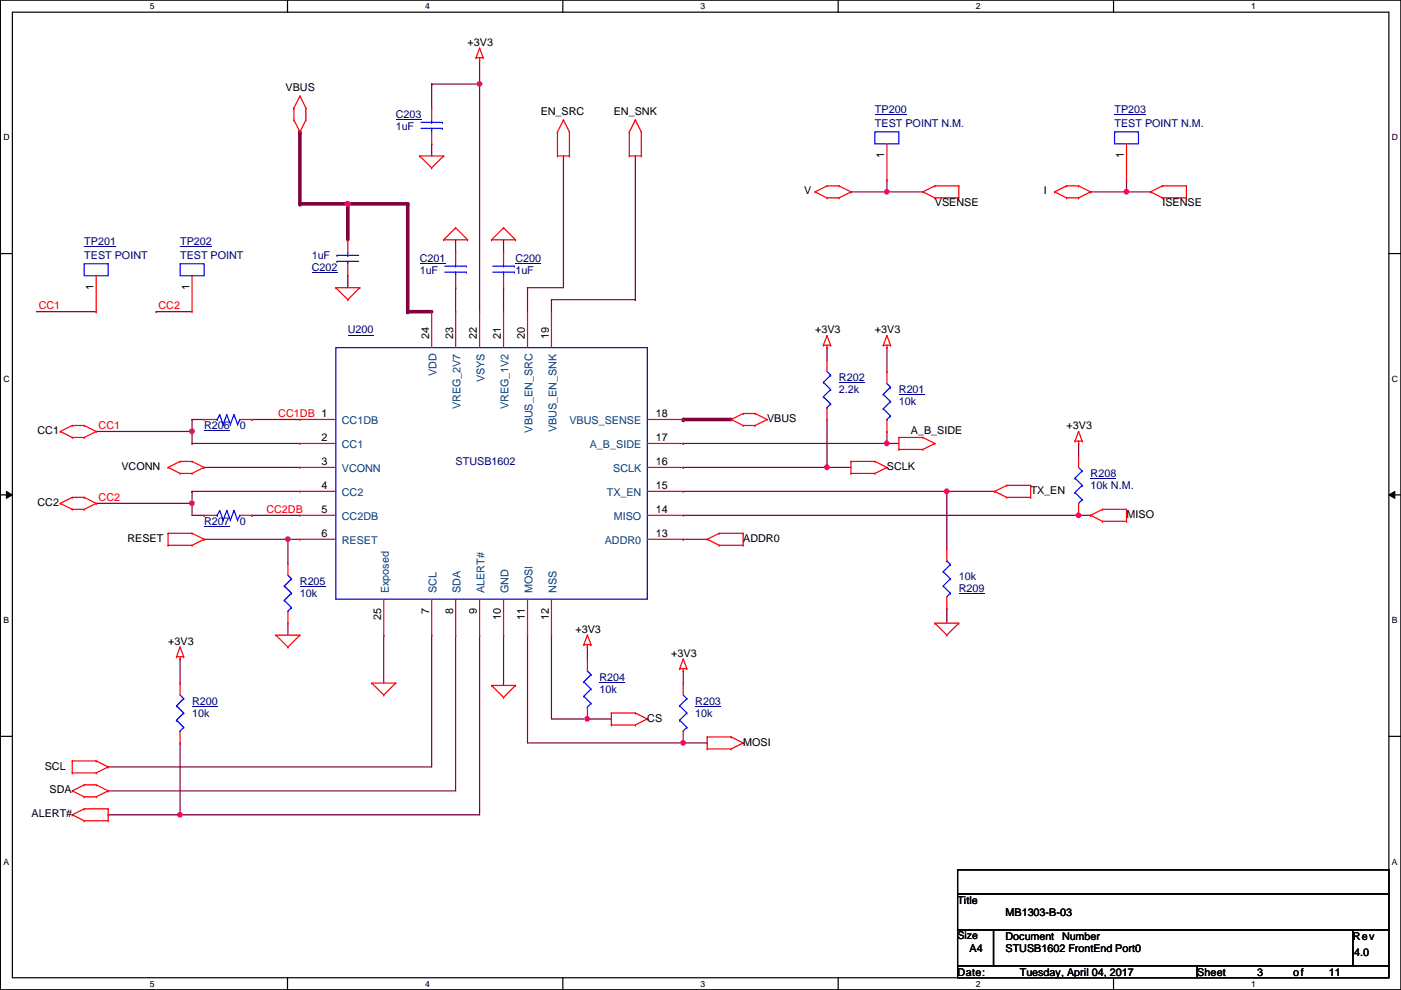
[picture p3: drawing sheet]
<svg xmlns="http://www.w3.org/2000/svg" width="297mm" height="210mm" viewBox="0 0 297 210" stroke-linecap="round" stroke-linejoin="round" font-family="sans-serif">
<path d="M.1 0h296.9v209.8h-296.9zM2.6 2.6h291.9v204.7h-291.9z" fill="none" stroke="#000" stroke-width=".25"/>
<g fill="#fff">
<path d="M31.8 .3h1v2h-1z"/>
<path d="M31.8 207.6h1v1.9h-1z"/>
</g>
<path d="M61 0v2.6M61 207.3v2.5" fill="none" stroke="#000" stroke-width=".25"/>
<g fill="#fff">
<path d="M90.1 .3h1v2h-1z"/>
<path d="M90.1 207.6h1v1.9h-1z"/>
</g>
<path d="M119.3 0v2.6M119.3 207.3v2.5" fill="none" stroke="#000" stroke-width=".25"/>
<g fill="#fff">
<path d="M148.5 .3h1v2h-1z"/>
<path d="M148.5 207.6h1v1.9h-1z"/>
</g>
<path d="M177.7 0v2.6M177.7 207.3v2.5" fill="none" stroke="#000" stroke-width=".25"/>
<g fill="#fff">
<path d="M206.9 .3h1v2h-1z"/>
<path d="M206.9 207.6h1v1.9h-1z"/>
</g>
<path d="M236.1 0v2.6M236.1 207.3v2.5" fill="none" stroke="#000" stroke-width=".25"/>
<g fill="#fff">
<path d="M265.3 .3h.9v2h-.9z"/>
<path d="M265.3 207.6h.9v1.9h-.9z"/>
<path d="M.7 28.2h1.3v1.9h-1.3z"/>
<path d="M295.1 28.2h1.3v1.9h-1.3z"/>
<path d="M.7 79.3h1.3v2h-1.3z"/>
<path d="M295.1 79.3h1.3v2h-1.3z"/>
</g>
<path d="M.1 53.8h2.5M294.5 53.8h2.5" fill="none" stroke="#000" stroke-width=".25"/>
<g fill="#fff">
<path d="M.7 130.5h1.2v2h-1.2z"/>
<path d="M295.1 130.5h1.2v2h-1.2z"/>
</g>
<path d="M.1 104.9h2.5M294.5 104.9h2.5" fill="none" stroke="#000" stroke-width=".25"/>
<path d="M1.4 104.2l1.2 .7-1.2 .8zM294.5 104.9l1.2-.7v1.5z" fill="#000"/>
<path d="M1.4 104.2l1.2 .7-1.2 .8zM294.5 104.9l1.2-.7v1.5z" fill="none" stroke="#000" stroke-width=".21"/>
<g fill="#fff">
<path d="M.7 181.7h1.2v2h-1.2z"/>
<path d="M295.1 181.7h1.2v2h-1.2z"/>
</g>
<path d="M.1 156.1h2.5M294.5 156.1h2.5" fill="none" stroke="#000" stroke-width=".25"/>
<path d="M20.4 91.5h20.3M40.7 91.5h.1" fill="none" stroke="#800040" stroke-width=".25"/>
<circle cx="40.7" cy="91.5" r=".49" fill="#f0f"/>
<circle cx="40.7" cy="91.5" r=".49" fill="none" stroke="#f0f" stroke-width=".25"/>
<path d="M43.3 99.1h.1M43.3 99.1h20.3M53.4 88.9h.1M53.4 88.9h10.2M20.4 106.7h.1M20.4 106.7h20.3M53.4 109.3h.1M53.4 109.3h10.2" fill="none" stroke="#800040" stroke-width=".25"/>
<path d="M144.9 88.9h10.1" fill="none" stroke="#800040" stroke-width=".76"/>
<circle cx="144.9" cy="88.9" r=".38" fill="#800040"/>
<path d="M63.6 28v15.2" fill="none" stroke="#800040" stroke-width=".76"/>
<circle cx="63.6" cy="28" r=".38" fill="#800040"/>
<path d="M101.7 12.7h.1M101.7 12.7v5.1M96.6 50.8h.1M96.6 50.8v2.6M106.8 50.8h.1M106.8 50.8v2.6M96.6 61h.1M96.6 61v5.1M106.8 61h.1M106.8 61v5.1M106.8 134.7h.1M106.8 134.7v10.6" fill="none" stroke="#800040" stroke-width=".25"/>
<path d="M63.6 43.2h10.1" fill="none" stroke="#800040" stroke-width=".76"/>
<circle cx="63.6" cy="43.2" r=".38" fill="#800040"/>
<path d="M86.4 43.2v22.9" fill="none" stroke="#800040" stroke-width=".76"/>
<circle cx="86.4" cy="43.2" r=".38" fill="#800040"/>
<g fill="none" stroke="#800040" stroke-width=".25">
<path d="M144.9 109.3h83.8M228.7 109.3h.1M38.2 139.7h.1M38.2 139.7v5.1M91.5 134.7h.1M91.5 134.7v27.9h-68.6M96.6 134.7h.1M96.6 134.7v33h-73.7M101.7 134.7h.1M101.7 134.7v38.1h-63.5M22.9 167.7h.1M22.9 162.6h.1"/>
<path d="M38.2 172.8h.1"/>
</g>
<circle cx="228.7" cy="109.2" r=".49" fill="#f0f"/>
<circle cx="228.7" cy="109.2" r=".49" fill="none" stroke="#f0f" stroke-width=".25"/>
<path d="M144.9 99.1h.1M144.9 99.1h30.4M144.9 104.2h55.8M200.7 104.2h.1M111.8 134.7h.1M111.8 134.7v22.8M116.9 134.7h.1M116.9 134.7v17.7" fill="none" stroke="#800040" stroke-width=".25"/>
<circle cx="175.3" cy="99.1" r=".49" fill="#f0f"/>
<circle cx="175.3" cy="99.1" r=".49" fill="none" stroke="#f0f" stroke-width=".25"/>
<path d="M116.9 152.4h7.6M124.5 152.4h.1" fill="none" stroke="#800040" stroke-width=".25"/>
<circle cx="124.5" cy="152.4" r=".49" fill="#f0f"/>
<circle cx="124.5" cy="152.4" r=".49" fill="none" stroke="#f0f" stroke-width=".25"/>
<path d="M111.8 157.5h33.1M144.9 157.5h.1" fill="none" stroke="#800040" stroke-width=".25"/>
<circle cx="144.8" cy="157.5" r=".49" fill="#f0f"/>
<circle cx="144.8" cy="157.5" r=".49" fill="none" stroke="#f0f" stroke-width=".25"/>
<path d="M188 73.7h.1M188 73.7v5.1M144.9 94h.1M144.9 94h43.1" fill="none" stroke="#800040" stroke-width=".25"/>
<circle cx="188" cy="94" r=".49" fill="#f0f"/>
<circle cx="188" cy="94" r=".49" fill="none" stroke="#f0f" stroke-width=".25"/>
<path d="M134.7 33.1h.1M134.7 33.1v30.4M116.9 63.5h.1M116.9 63.5v2.6M116.9 63.5h17.8M134.7 63.5h.1M188 94h.1M188 94h2.6M38.2 157.5h.1M38.2 157.5v15.3" fill="none" stroke="#800040" stroke-width=".25"/>
<circle cx="38.2" cy="172.7" r=".49" fill="#f0f"/>
<circle cx="38.2" cy="172.7" r=".49" fill="none" stroke="#f0f" stroke-width=".25"/>
<g fill="none" stroke="#800040" stroke-width=".25">
<path d="M119.5 33.1h.1M119.5 33.1v27.9M175.3 73.7h.1M175.3 73.7v2.5M175.3 99.1h.1M175.3 88.9h.1M175.3 88.9v10.2M175.3 99.1h5.1M61 114.3h.1M61 114.3h2.6M124.5 137.2h.1M124.5 137.2v2.5"/>
<path d="M144.9 142.3h.1M144.9 142.3v2.5M22.9 172.8h.1M22.9 172.8h15.3"/>
</g>
<circle cx="61" cy="114.3" r=".49" fill="#f0f"/>
<circle cx="61" cy="114.3" r=".49" fill="none" stroke="#f0f" stroke-width=".25"/>
<g fill="none" stroke="#800040" stroke-width=".25">
<path d="M91.5 17.8h.1M91.5 17.8v5.1M91.5 17.8h10.2M101.7 17.8h.1M101.7 17.8v48.3M91.5 30.5h.1M91.5 30.5v2.6M40.7 94h.1M40.7 94h22.9M188 91.5h.1M188 91.5v2.5M228.7 94h.1"/>
<path d="M228.7 94v2.6M40.7 104.2h.1M40.7 104.2v2.5M40.7 104.2h22.9M43.3 114.3h.1M43.3 114.3h17.7M61 114.3h.1M61 114.3v5.1M144.9 114.3h.1M144.9 114.3h5M61 132.1h.1M61 132.1v2.6"/>
</g>
<circle cx="101.7" cy="17.8" r=".49" fill="#f0f"/>
<circle cx="101.7" cy="17.8" r=".49" fill="none" stroke="#f0f" stroke-width=".25"/>
<path d="M73.7 58.5h.1M73.7 58.5v2.5" fill="none" stroke="#800040" stroke-width=".25"/>
<path d="M73.7 43.2v7.6" fill="none" stroke="#800040" stroke-width=".76"/>
<circle cx="73.7" cy="43.2" r=".38" fill="#800040"/>
<path d="M73.7 43.2h12.7" fill="none" stroke="#800040" stroke-width=".76"/>
<circle cx="73.7" cy="43.2" r=".38" fill="#800040"/>
<circle cx="73.7" cy="43.2" r=".49" fill="#f0f"/>
<circle cx="73.7" cy="43.2" r=".49" fill="none" stroke="#f0f" stroke-width=".25"/>
<path d="M86.4 66.1h5.1" fill="none" stroke="#800040" stroke-width=".76"/>
<circle cx="86.4" cy="66.1" r=".38" fill="#800040"/>
<path d="M238.8 38.1v2.6M238.8 40.7h.1M238.8 40.7h5.1M111.8 61h.1M111.8 61h7.7M111.8 61v5.1" fill="none" stroke="#800040" stroke-width=".25"/>
<circle cx="238.8" cy="40.7" r=".49" fill="#f0f"/>
<circle cx="238.8" cy="40.7" r=".49" fill="none" stroke="#f0f" stroke-width=".25"/>
<path d="M188 38.1h.1M188 38.1v2.6M180.4 40.7h.1M180.4 40.7h15.3M188 40.7h.1M231.2 40.7h.1M231.2 40.7h7.6" fill="none" stroke="#800040" stroke-width=".25"/>
<circle cx="188" cy="40.7" r=".49" fill="#f0f"/>
<circle cx="188" cy="40.7" r=".49" fill="none" stroke="#f0f" stroke-width=".25"/>
<path d="M200.7 104.2h.1M200.7 104.2v12.2M81.4 134.7h.1M81.4 134.7v10.1" fill="none" stroke="#800040" stroke-width=".25"/>
<circle cx="200.7" cy="104.2" r=".49" fill="#f0f"/>
<circle cx="200.7" cy="104.2" r=".49" fill="none" stroke="#f0f" stroke-width=".25"/>
<path d="M40.7 91.5h.1M40.7 91.5v2.5M40.7 106.7h.1M40.7 106.7v2.6M200.7 104.2h10.2M210.9 104.2h.1M200.7 129.1h.1M200.7 129.1v3" fill="none" stroke="#800040" stroke-width=".25"/>
<circle cx="40.7" cy="106.7" r=".49" fill="#f0f"/>
<circle cx="40.7" cy="106.7" r=".49" fill="none" stroke="#f0f" stroke-width=".25"/>
<g fill="none" stroke="#800040" stroke-width=".25">
<path d="M7.7 66.1h12.7M20.4 66.1h.1M33.1 66.1h.1M33.1 66.1h7.6M40.7 88.9h.1M40.7 91.5h.1M40.7 88.9h2.6M40.7 88.9v2.6M40.7 109.3h2.6M43.3 109.3h.1M228.7 109.3h2.5M231.2 109.3h.1"/>
<path d="M124.5 152.4h5.1M129.6 152.4h.1M144.9 157.5h5M149.9 157.5h.1"/>
</g>
<g fill="none" stroke="#f00" stroke-width=".25">
<path d="M100.9 12.2h.1M100.9 12.2h1.5M101.7 12.7h.1M101.7 10.2h.1M101.7 12.2v.5M101.7 10.2l-.8 2M101.7 10.2l.7 2M102.4 12.2h.1M62.3 25.4h.1M62.3 22.9h.1M62.3 25.4l1.3 2.6M62.3 22.9v2.5"/>
<path d="M63.6 28h.1M63.6 20.4h.1M63.6 20.4l1.3 2.5M63.6 20.4l-1.3 2.5M64.9 22.9h.1M64.9 25.4h.1M64.9 22.9v2.5M64.9 25.4l-1.3 2.6M89 33.1h.1M89 33.1h5.1M89 33.1l2.5 2.5M91.5 35.6h.1"/>
<path d="M91.5 22.9h.1M91.5 30.5h.1M91.5 22.9v2.5M91.5 28v2.5M94.1 33.1h.1M94.1 33.1l-2.6 2.5M118.2 33.1h.1M118.2 28h.1M118.2 33.1h2.5M118.2 28v5.1M119.5 25.4h.1M119.5 25.4l1.2 2.6"/>
<path d="M119.5 25.4l-1.3 2.6M120.7 28h.1M120.7 33.1h.1M120.7 28v5.1M133.4 33.1h.1M133.4 28h.1M133.4 33.1h2.6M133.4 28v5.1M134.7 25.4h.1M134.7 25.4l1.3 2.6M134.7 25.4l-1.3 2.6M136 28h.1"/>
<path d="M136 33.1h.1M136 28v5.1M175.3 39.4h.1M175.3 39.4h2.6M175.3 39.4l-2.5 1.3M177.9 39.4h.1M177.9 39.4l2.5 1.3M188 38.1h.1M188 30.5v7.6M198.2 39.4h.1M198.2 39.4h5.1M198.2 39.4l-2.5 1.3"/>
<path d="M203.3 39.4h.1M203.3 39.4v2.6M226.1 39.4h.1M226.1 39.4h2.6M226.1 39.4l-2.5 1.3M228.7 39.4h.1M228.7 39.4l2.5 1.3M238.8 38.1h.1M238.8 30.5v7.6M246.5 39.4h.1M246.5 39.4h5M246.5 39.4l-2.6 1.3"/>
<path d="M251.5 39.4h.1M251.5 39.4v2.6M20.4 58.5v7.6M40.7 58.5v7.6M73.7 58.5h.1M73.7 50.8h.1M73.7 50.8v2.6M73.7 55.9v2.6M94.1 50.8h.1M94.1 50.8h5M96.6 48.3h.1M96.6 53.4h.1"/>
<path d="M96.6 48.3l-2.5 2.5M96.6 48.3l2.5 2.5M96.6 53.4v2.5M96.6 58.5v2.5M99.1 50.8h.1M104.2 50.8h.1M104.2 50.8h5.1M106.8 48.3h.1M106.8 53.4h.1M106.8 48.3l-2.6 2.5M106.8 48.3l2.5 2.5M106.8 53.4v2.5"/>
<path d="M106.8 58.5v2.5M109.3 50.8h.1M172.8 40.7h.1M172.8 40.7l2.5 1.3M175.3 42h.1M175.3 42h2.6M177.9 42h.1M180.4 40.7h.1M180.4 40.7l-2.5 1.3M195.7 40.7h.1M195.7 40.7l2.5 1.3M198.2 42h.1"/>
<path d="M198.2 42h5.1M203.3 42h.1M223.6 40.7h.1M223.6 40.7l2.5 1.3M226.1 42h.1M226.1 42h2.6M228.7 42h.1M231.2 40.7h.1M231.2 40.7l-2.5 1.3M243.9 40.7h.1M243.9 40.7l2.6 1.3M246.5 42h.1"/>
<path d="M246.5 42h5M251.5 42h.1M20.4 66.1h.1M40.7 66.1h.1M71.2 61h.1M71.2 61h5.1M71.2 61l2.5 2.5M73.7 63.5h.1M76.3 61h.1M76.3 61l-2.6 2.5M91.5 66.1h.1M91.5 66.1v7.6"/>
<path d="M96.6 61h.1M96.6 66.1h.1M96.6 66.1v7.6M101.7 66.1h.1M101.7 66.1v7.6M106.8 66.1h.1M106.8 61h.1M106.8 66.1v7.6M111.8 66.1h.1M111.8 66.1v7.6M116.9 66.1h.1M116.9 66.1v7.6"/>
<path d="M174.6 73.2h.1M174.6 73.2h1.5M175.3 73.7h.1M175.3 71.2h.1M175.3 76.2h.1M175.3 73.2v.5M175.3 76.2v2.6M175.3 71.2l-.7 2M175.3 71.2l.8 2M176.1 73.2h.1M187.3 73.2h.1M187.3 73.2h1.5"/>
<path d="M188 73.7h.1M188 71.2h.1M188 78.8h.1M188 73.2v.5M188 78.8v2.5M188 71.2l-.7 2M188 71.2l.8 2M188.8 73.2h.1M12.8 91.5h.1M12.8 91.5l2.5 1.3M15.3 90.2h.1M15.3 92.8h.1"/>
<path d="M15.3 90.2l-2.5 1.3M15.3 90.2h2.6M15.3 92.8h2.6M17.9 90.2h.1M17.9 92.8h.1M17.9 90.2l2.5 1.3M20.4 91.5h.1M20.4 91.5l-2.5 1.3M35.6 99.1h.1M35.6 99.1l2.6 1.3M38.2 97.8h.1M38.2 97.8h2.5"/>
<path d="M38.2 97.8l-2.6 1.3M40.7 97.8h.1M40.7 97.8l2.6 1.3M43.3 99.1h.1M43.3 88.9h.1M43.3 99.1l-2.6 1.3M43.3 88.9h2.5M50.9 88.9h2.5M53.4 88.9h.1M63.6 88.9h.1M63.6 94h.1M63.6 99.1h.1"/>
<path d="M63.6 88.9h7.6M63.6 94h7.6M63.6 99.1h7.6M137.2 88.9h7.7M137.2 94h7.7M137.2 99.1h7.7M144.9 99.1h.1M144.9 94h.1M144.9 88.9h.1M155 88.9h.1M155 88.9l2.6 1.3M157.6 90.2h.1"/>
<path d="M157.6 87.7h.1M157.6 90.2h2.5M157.6 87.7l-2.6 1.2M157.6 87.7h2.5M160.1 90.2h.1M160.1 87.7h.1M160.1 87.7l2.5 1.2M162.6 88.9h.1M162.6 88.9l-2.5 1.3M175.3 88.9h.1M175.3 86.4v2.5M180.4 97.8h.1"/>
<path d="M180.4 97.8v2.6M180.4 97.8h5.1M185.5 97.8h.1M185.5 97.8l2.5 1.3M188 99.1h.1M188 91.5h.1M188 99.1l-2.5 1.3M188 88.9v2.6M190.6 95.3h.1M190.6 92.8h.1M190.6 92.8h5.1M190.6 95.3h5.1"/>
<path d="M190.6 92.8v2.5M195.7 95.3h.1M195.7 92.8h.1M195.7 92.8l2.5 1.2M198.2 94h.1M198.2 94l-2.5 1.3M227.9 93.5h.1M227.9 93.5h1.5M228.7 94h.1M228.7 91.5h.1M228.7 96.6h.1M228.7 93.5v.5"/>
<path d="M228.7 96.6v2.5M228.7 91.5l-.8 2M228.7 91.5l.7 2M229.4 93.5h.1M12.8 106.7h.1M12.8 106.7l2.5 1.3M15.3 105.5h.1M15.3 108h.1M15.3 105.5l-2.5 1.2M15.3 105.5h2.6M15.3 108h2.6M17.9 105.5h.1"/>
<path d="M17.9 108h.1M17.9 105.5l2.5 1.2M20.4 106.7h.1M20.4 106.7l-2.5 1.3M35.6 115.6h.1M35.6 113.1h.1M35.6 113.1h5.1M35.6 115.6h5.1M35.6 113.1v2.5M38.2 100.4h.1M38.2 100.4h2.5M40.7 113.1h.1"/>
<path d="M40.7 115.6h.1M40.7 100.4h.1M40.7 113.1l2.6 1.2M43.3 114.3h.1M43.3 109.3h.1M43.3 114.3l-2.6 1.3M43.3 109.3h2.5M50.9 109.3h2.5M53.4 109.3h.1M61 119.4h.1M61 119.4v2.6M63.6 104.2h.1"/>
<path d="M63.6 109.3h.1M63.6 114.3h.1M63.6 104.2h7.6M63.6 109.3h7.6M63.6 114.3h7.6M137.2 104.2h7.7M137.2 109.3h7.7M137.2 114.3h7.7M144.9 114.3h.1M144.9 109.3h.1M144.9 104.2h.1M149.9 114.3h.1"/>
<path d="M149.9 114.3l2.6 1.3M152.5 115.6h.1M152.5 113.1h.1M152.5 113.1h5.1M152.5 115.6h5.1M152.5 113.1l-2.6 1.2M157.6 113.1h.1M157.6 115.6h.1M157.6 113.1v2.5M180.4 100.4h.1M180.4 100.4h5.1M185.5 100.4h.1"/>
<path d="M200.7 116.4h.1M200.7 116.4v2.5M210.9 104.2h.1M210.9 104.2l2.5 1.3M213.4 105.5h.1M213.4 102.9h.1M213.4 105.5h5.1M213.4 102.9l-2.5 1.3M213.4 102.9h5.1M218.5 102.9h.1M218.5 105.5h.1M218.5 102.9v2.6"/>
<path d="M228.7 109.3h.1M228.7 106.7v2.6M231.2 109.3h.1M231.2 109.3l2.6 1.2M233.8 110.5h.1M233.8 108h.1M233.8 108h5M233.8 110.5h5M233.8 108l-2.6 1.3M238.8 108h.1M238.8 110.5h.1M238.8 108v2.5"/>
<path d="M37.4 139.2h.1M37.4 139.2h1.5M38.2 139.7h.1M38.2 137.2h.1M38.2 139.2v.5M38.2 137.2l-.8 2M38.2 137.2l.7 2M38.9 139.2h.1M58.5 134.7h.1M58.5 134.7h5.1M58.5 134.7l2.5 2.5M61 137.2h.1"/>
<path d="M61 132.1h.1M61 129.6v2.5M63.6 134.7h.1M63.6 134.7l-2.6 2.5M81.4 134.7h.1M81.4 127v7.7M91.5 134.7h.1M91.5 127v7.7M96.6 134.7h.1M96.6 127v7.7M101.7 134.7h.1M101.7 127v7.7"/>
<path d="M106.8 134.7h.1M106.8 127v7.7M111.8 134.7h.1M111.8 127v7.7M116.9 134.7h.1M116.9 127v7.7M123.8 136.7h.1M123.8 136.7h1.5M124.5 137.2h.1M124.5 134.7h.1M124.5 139.7h.1M124.5 136.7v.5"/>
<path d="M124.5 139.7v2.6M124.5 134.7l-.7 2M124.5 134.7l.8 2M125.3 136.7h.1M144.9 139.7h.1M144.9 139.7l-.8 2.1M144.9 139.7l.7 2.1M198.2 132.1h.1M198.2 132.1h5.1M198.2 132.1l2.5 2.6M200.7 134.7h.1M200.7 129.1h.1"/>
<path d="M200.7 126.5v2.6M203.3 132.1h.1M203.3 132.1l-2.6 2.6M38.2 144.8h.1M38.2 157.5h.1M38.2 144.8v2.6M38.2 155v2.5M78.8 144.8h.1M78.8 144.8h5.1M78.8 144.8l2.6 2.6M81.4 147.4h.1M83.9 144.8h.1"/>
<path d="M83.9 144.8l-2.5 2.6M104.2 145.3h.1M104.2 145.3h5.1M104.2 145.3l2.6 2.6M106.8 147.9h.1M109.3 145.3h.1M109.3 145.3l-2.5 2.6M124.5 152.4h.1M124.5 149.9v2.5M129.6 153.7h.1M129.6 151.2h.1M129.6 153.7h5.1"/>
<path d="M129.6 151.2v2.5M129.6 151.2h5.1M134.7 153.7h.1M134.7 151.2h.1M134.7 151.2l2.5 1.2M137.2 152.4h.1M137.2 152.4l-2.5 1.3M144.1 141.8h.1M144.1 141.8h1.5M144.9 142.3h.1M144.9 144.8h.1M144.9 157.5h.1"/>
<path d="M144.9 141.8v.5M144.9 144.8v2.6M144.9 155v2.5M145.6 141.8h.1M149.9 158.8h.1M149.9 156.3h.1M149.9 158.8h5.1M149.9 156.3v2.5M149.9 156.3h5.1M155 158.8h.1M155 156.3h.1M155 156.3l2.6 1.2"/>
<path d="M157.6 157.5h.1M157.6 157.5l-2.6 1.3M15.3 167.7h.1M15.3 172.8h.1M15.3 163.9h.1M15.3 161.3h.1M15.3 167.7l2.6 1.3M15.3 172.8l2.6 1.2M15.3 161.3h5.1M15.3 163.9h5.1M15.3 161.3v2.6M17.9 166.4h.1"/>
<path d="M17.9 169h.1M17.9 171.5h.1M17.9 174h.1M17.9 166.4l-2.6 1.3M17.9 166.4h2.5M17.9 169h2.5M17.9 171.5l-2.6 1.3M17.9 171.5h5M17.9 174h5M20.4 166.4h.1M20.4 169h.1M20.4 161.3h.1"/>
<path d="M20.4 163.9h.1M20.4 166.4l2.5 1.3M20.4 161.3l2.5 1.3M22.9 167.7h.1M22.9 171.5h.1M22.9 174h.1M22.9 162.6h.1M22.9 167.7l-2.5 1.3M22.9 171.5v2.5M22.9 162.6l-2.5 1.3"/>
</g>
<path d="M203 184.4h91.5v5.1h-91.5zM203 189.5h91.5v7.6h-91.5zM203 197.1h7.6v7.7h-7.6zM210.6 197.1h76.2v7.7h-76.2zM286.8 197.1h7.7v7.7h-7.7zM203 204.8h50.8v2.5h-50.8zM253.8 204.8h40.7v2.5h-40.7z" fill="none" stroke="#000" stroke-width=".25"/>
<g fill="none" stroke="#00f" stroke-width=".25">
<path d="M89.2 27.2h4.6M89.2 26h4.6M91.5 26h.1M91.5 27.2h.1M91.5 25.4v.6M91.5 27.2v.8M93.8 27.2h.1M93.8 26h.1M185.5 28h5.1v2.5h-5.1zM236.3 28h5.1v2.5h-5.1zM17.9 55.9h5v2.6h-5zM38.2 55.9h5.1v2.6h-5.1z"/>
<path d="M71.5 54.1h.1M71.5 55.4h.1M71.5 54.1h4.5M71.5 55.4h4.5M73.7 55.4h.1M73.7 54.1h.1M73.7 53.4v.7M73.7 55.4v.5M94.3 57.7h4.6M94.3 56.4h4.6M96.6 56.4h.1M96.6 57.7h.1"/>
<path d="M96.6 55.9v.5M96.6 57.7v.8M98.9 57.7h.1M98.9 56.4h.1M104.5 57.7h4.5M104.5 56.4h4.5M106.8 56.4h.1M106.8 57.7h.1M106.8 55.9v.5M106.8 57.7v.8M109 57.7h.1M109 56.4h.1"/>
<path d="M71.2 73.7h66v53.3h-66zM175.3 78.8l.8 .7M176.1 79.5h.1M176.1 79.5l-1.5 1.6M45.8 88.9h.3M46.1 88.9h.1M46.6 87.9h.1M46.6 87.9l-.5 1M46.6 87.9l.7 2.1M47.3 90h.1M48.1 87.9h.1M48.1 87.9l-.8 2.1"/>
<path d="M48.1 87.9l.7 2.1M48.8 90h.1M49.6 87.9h.1M49.6 87.9l-.8 2.1M49.6 87.9l.8 2.1M50.4 90h.1M50.9 88.9h.1M50.9 88.9l-.5 1.1M174.6 81.1h.1M174.6 84.1h.1M174.6 81.1l1.5 1.5M174.6 84.1l1.5 1.5"/>
<path d="M175.3 86.4h.1M176.1 82.6h.1M176.1 85.6h.1M176.1 82.6l-1.5 1.5M176.1 85.6l-.8 .8M187.3 83.6h.1M187.3 86.7h.1M187.3 83.6l1.5 1.5M187.3 86.7l1.5 1.5M188 88.9h.1M188 81.3l.8 .8M188.8 82.1h.1"/>
<path d="M188.8 85.1h.1M188.8 88.2h.1M188.8 82.1l-1.5 1.5M188.8 85.1l-1.5 1.6M188.8 88.2l-.8 .7M228.7 99.1l.7 .8M229.4 99.9h.1M229.4 99.9l-1.5 1.5M45.8 109.3h.3M46.1 109.3h.1M46.6 108.2h.1M46.6 108.2l-.5 1.1"/>
<path d="M46.6 108.2l.7 2.1M47.3 110.3h.1M48.1 108.2h.1M48.1 108.2l-.8 2.1M48.1 108.2l.7 2.1M48.8 110.3h.1M49.6 108.2h.1M49.6 108.2l-.8 2.1M49.6 108.2l.8 2.1M50.4 110.3h.1M50.9 109.3h.1M50.9 109.3l-.5 1"/>
<path d="M200.7 118.9h.1M200.7 118.9l.8 .8M201.5 119.7h.1M201.5 119.7l-1.5 1.5M227.9 101.4h.1M227.9 104.4h.1M227.9 101.4l1.5 1.5M227.9 104.4l1.5 1.6M228.7 106.7h.1M229.4 102.9h.1M229.4 106h.1M229.4 102.9l-1.5 1.5"/>
<path d="M229.4 106l-.7 .7M60.3 124.2h.1M60.3 127.3h.1M60.3 124.2l1.5 1.6M60.3 127.3l1.5 1.5M61 129.6h.1M61 122l.8 .7M61.8 122.7h.1M61.8 125.8h.1M61.8 128.8h.1M61.8 122.7l-1.5 1.5M61.8 125.8l-1.5 1.5"/>
<path d="M61.8 128.8l-.8 .8M200 124.2h.1M200 121.2h.1M200 124.2l1.5 1.6M200 121.2l1.5 1.5M201.5 125.8h.1M201.5 122.7h.1M201.5 125.8l-.8 .7M201.5 122.7l-1.5 1.5M37.4 149.6h.1M37.4 152.7h.1M37.4 149.6l1.5 1.6"/>
<path d="M37.4 152.7l1.5 1.5M38.2 155h.1M38.2 147.4l.7 .7M38.9 148.1h.1M38.9 151.2h.1M38.9 154.2h.1M38.9 148.1l-1.5 1.5M38.9 151.2l-1.5 1.5M38.9 154.2l-.7 .8M123.8 144.6h.1M123.8 147.6h.1M123.8 144.6l1.5 1.5"/>
<path d="M123.8 147.6l1.5 1.5M124.5 149.9h.1M124.5 142.3l.8 .7M125.3 143h.1M125.3 146.1h.1M125.3 149.1h.1M125.3 143l-1.5 1.6M125.3 146.1l-1.5 1.5M125.3 149.1l-.8 .8M144.1 149.6h.1M144.1 152.7h.1M144.1 149.6l1.5 1.6"/>
<path d="M144.1 152.7l1.5 1.5M144.9 155h.1M144.9 147.4l.7 .7M145.6 148.1h.1M145.6 151.2h.1M145.6 154.2h.1M145.6 148.1l-1.5 1.5M145.6 151.2l-1.5 1.5M145.6 154.2l-.7 .8"/>
</g>
<g fill="none" stroke="#000080" stroke-width=".21">
<path d="M83.9 25.3h5.5M185.5 24.3h6.7M236.3 24.3h6.7M17.9 52.2h6.7M38.2 52.2h6.7M66.1 57.8h5.5M89 55.8h5.4M109.3 55.8h5.5M73.7 71h5.5M43.3 91.4h5.4M177.9 81.2h5.4M190.6 83.7h5.4"/>
<path d="M43.3 111.7h5.4M231.2 101.5h5.5M63.6 124.4h5.4M203.3 125.9h5.4M40.7 149.8h5.5M127.1 144.7h5.4M147.4 149.8h5.5"/>
</g>
<circle cx="40.7" cy="91.5" r=".49" fill="#f0f"/>
<circle cx="40.7" cy="91.5" r=".49" fill="none" stroke="#f0f" stroke-width=".25"/>
<circle cx="228.7" cy="109.2" r=".49" fill="#f0f"/>
<circle cx="228.7" cy="109.2" r=".49" fill="none" stroke="#f0f" stroke-width=".25"/>
<circle cx="175.3" cy="99.1" r=".49" fill="#f0f"/>
<circle cx="175.3" cy="99.1" r=".49" fill="none" stroke="#f0f" stroke-width=".25"/>
<circle cx="124.5" cy="152.4" r=".49" fill="#f0f"/>
<circle cx="124.5" cy="152.4" r=".49" fill="none" stroke="#f0f" stroke-width=".25"/>
<circle cx="144.8" cy="157.5" r=".49" fill="#f0f"/>
<circle cx="144.8" cy="157.5" r=".49" fill="none" stroke="#f0f" stroke-width=".25"/>
<circle cx="188" cy="94" r=".49" fill="#f0f"/>
<circle cx="188" cy="94" r=".49" fill="none" stroke="#f0f" stroke-width=".25"/>
<circle cx="38.2" cy="172.7" r=".49" fill="#f0f"/>
<circle cx="38.2" cy="172.7" r=".49" fill="none" stroke="#f0f" stroke-width=".25"/>
<circle cx="61" cy="114.3" r=".49" fill="#f0f"/>
<circle cx="61" cy="114.3" r=".49" fill="none" stroke="#f0f" stroke-width=".25"/>
<circle cx="101.7" cy="17.8" r=".49" fill="#f0f"/>
<circle cx="101.7" cy="17.8" r=".49" fill="none" stroke="#f0f" stroke-width=".25"/>
<circle cx="73.7" cy="43.2" r=".49" fill="#f0f"/>
<circle cx="73.7" cy="43.2" r=".49" fill="none" stroke="#f0f" stroke-width=".25"/>
<circle cx="238.8" cy="40.7" r=".49" fill="#f0f"/>
<circle cx="238.8" cy="40.7" r=".49" fill="none" stroke="#f0f" stroke-width=".25"/>
<circle cx="188" cy="40.7" r=".49" fill="#f0f"/>
<circle cx="188" cy="40.7" r=".49" fill="none" stroke="#f0f" stroke-width=".25"/>
<circle cx="200.7" cy="104.2" r=".49" fill="#f0f"/>
<circle cx="200.7" cy="104.2" r=".49" fill="none" stroke="#f0f" stroke-width=".25"/>
<circle cx="40.7" cy="106.7" r=".49" fill="#f0f"/>
<circle cx="40.7" cy="106.7" r=".49" fill="none" stroke="#f0f" stroke-width=".25"/>
<g font-size="2.3">
<text x="99.1" y="9.7">+3V3</text>
<text x="60.5" y="19.4">VBUS</text>
<text x="114.6" y="24.5">EN_SRC</text>
<text x="130.1" y="24.5">EN_SNK</text>
<text x="187.5" y="33.6" transform="rotate(-90 187.5 33.6)">1</text>
<text x="238.3" y="33.6" transform="rotate(-90 238.3 33.6)">1</text>
<text x="170.5" y="41.2">V</text>
<text x="221.3" y="41.2">I</text>
<text x="198.2" y="43.8">VSENSE</text>
<text x="246.5" y="43.8">ISENSE</text>
<text x="19.9" y="61.5" transform="rotate(-90 19.9 61.5)">1</text>
<text x="40.2" y="61.5" transform="rotate(-90 40.2 61.5)">1</text>
<text x="91" y="71.9" transform="rotate(-90 91 71.9)">24</text>
<text x="96.1" y="71.9" transform="rotate(-90 96.1 71.9)">23</text>
<text x="101.1" y="71.9" transform="rotate(-90 101.1 71.9)">22</text>
<text x="106.2" y="71.9" transform="rotate(-90 106.2 71.9)">21</text>
<text x="111.3" y="71.9" transform="rotate(-90 111.3 71.9)">20</text>
<text x="116.4" y="71.9" transform="rotate(-90 116.4 71.9)">19</text>
<text x="172.8" y="70.7">+3V3</text>
<text x="185.5" y="70.7">+3V3</text>
<text x="139" y="88.4">18</text>
<text x="162.6" y="89.5">VBUS</text>
<text x="8" y="92">CC1</text>
<text x="68.2" y="93.5">2</text>
<text x="139" y="93.5">17</text>
<text x="193.1" y="92">A_B_SIDE</text>
<text x="226.1" y="91">+3V3</text>
<text x="25.7" y="99.7">VCONN</text>
<text x="68.2" y="98.6">3</text>
<text x="139" y="98.6">16</text>
<text x="188" y="99.7">SCLK</text>
<text x="8" y="107.3">CC2</text>
<text x="68.2" y="103.6">4</text>
<text x="139" y="103.6">15</text>
<text x="218.5" y="104.7">TX_EN</text>
<text x="68.2" y="108.7">5</text>
<text x="68.2" y="113.8">6</text>
<text x="139" y="113.8">13</text>
<text x="139" y="108.7">14</text>
<text x="238.8" y="109.8">MISO</text>
<text x="27" y="114.9">RESET</text>
<text x="157.6" y="114.9">ADDR0</text>
<text x="80.8" y="131.4" transform="rotate(-90 80.8 131.4)">25</text>
<text x="91" y="130.1" transform="rotate(-90 91 130.1)">7</text>
<text x="96.1" y="130.1" transform="rotate(-90 96.1 130.1)">8</text>
<text x="101.1" y="130.1" transform="rotate(-90 101.1 130.1)">9</text>
<text x="106.2" y="131.4" transform="rotate(-90 106.2 131.4)">10</text>
<text x="111.3" y="131.4" transform="rotate(-90 111.3 131.4)">11</text>
<text x="116.4" y="131.4" transform="rotate(-90 116.4 131.4)">12</text>
<text x="35.6" y="136.7">+3V3</text>
<text x="122" y="134.2">+3V3</text>
<text x="142.3" y="139.3">+3V3</text>
<text x="137.2" y="153">CS</text>
<text x="157.6" y="158.1">MOSI</text>
<text x="9.5" y="163.2">SCL</text>
<text x="6.7" y="173.3">ALERT#</text>
<text x="10.5" y="168.2">SDA</text>
<text x="203" y="191.6">Title</text>
<text x="213.2" y="194.1">MB1303-B-03</text>
<text x="205.6" y="201.8">A4</text>
<text x="213.2" y="201.8">STUSB1602 FrontEnd Port0</text>
<text x="213.2" y="199.2">Document</text>
<text x="225.2" y="199.2">Number</text>
<text x="286.8" y="199.2">Rev</text>
<text x="287.1" y="202.8">4.0</text>
<text x="203" y="206.8">Date:</text>
<text x="216.2" y="206.8">Tuesday, April 04, 2017</text>
<text x="253.8" y="206.8">Sheet</text>
<text x="266.5" y="206.8">3</text>
<text x="274.1" y="206.8">of</text>
<text x="281.8" y="206.8">11</text>
</g>
<g font-size="2.3" fill="#000080">
<text x="185.5" y="24">TP200</text>
<text x="236.3" y="24">TP203</text>
<text x="83.9" y="25">C203</text>
<text x="83.9" y="27.5">1uF</text>
<text x="185.5" y="27">TEST POINT N.M.</text>
<text x="236.3" y="27">TEST POINT N.M.</text>
<text x="17.9" y="51.9">TP201</text>
<text x="38.2" y="51.9">TP202</text>
<text x="17.9" y="54.9">TEST POINT</text>
<text x="38.2" y="54.9">TEST POINT</text>
<text x="66.1" y="57.5">C202</text>
<text x="66.1" y="54.9">1uF</text>
<text x="89" y="55.5">C201</text>
<text x="89" y="58">1uF</text>
<text x="109.3" y="55.5">C200</text>
<text x="109.3" y="58">1uF</text>
<text x="73.7" y="70.7">U200</text>
<text x="177.9" y="80.9">R202</text>
<text x="177.9" y="83.4">2.2k</text>
<text x="190.6" y="83.4">R201</text>
<text x="190.6" y="85.9">10k</text>
<text x="43.3" y="91">R206</text>
<text x="50.9" y="91">0</text>
<text x="96.6" y="98.6">STUSB1602</text>
<text x="231.2" y="101.2">R208</text>
<text x="231.2" y="103.7">10k N.M.</text>
<text x="43.3" y="111.3">R207</text>
<text x="50.9" y="111.3">0</text>
<text x="63.6" y="124">R205</text>
<text x="203.3" y="125.6">R209</text>
<text x="203.3" y="123">10k</text>
<text x="63.6" y="126.6">10k</text>
<text x="40.7" y="149.4">R200</text>
<text x="127.1" y="144.4">R204</text>
<text x="127.1" y="146.9">10k</text>
<text x="147.4" y="149.4">R203</text>
<text x="40.7" y="152">10k</text>
<text x="147.4" y="152">10k</text>
</g>
<g font-size="2.3" fill="#f00">
<text x="8.2" y="65.6">CC1</text>
<text x="33.6" y="65.6">CC2</text>
<text x="59" y="88.4">CC1DB 1</text>
<text x="20.9" y="91">CC1</text>
<text x="20.9" y="106.2">CC2</text>
<text x="56.5" y="108.8">CC2DB</text>
</g>
<g font-size="2.3" fill="#004080">
<text x="92.6" y="79.8" transform="rotate(-90 92.6 79.8)">VDD</text>
<text x="102.7" y="81.1" transform="rotate(-90 102.7 81.1)">VSYS</text>
<text x="97.7" y="86.8" transform="rotate(-90 97.7 86.8)">VREG_2V7</text>
<text x="107.8" y="86.8" transform="rotate(-90 107.8 86.8)">VREG_1V2</text>
<text x="72.5" y="90">CC1DB</text>
<text x="72.5" y="95.1">CC1</text>
<text x="112.9" y="91.7" transform="rotate(-90 112.9 91.7)">VBUS_EN_SRC</text>
<text x="118" y="91.6" transform="rotate(-90 118 91.6)">VBUS_EN_SNK</text>
<text x="120.7" y="90">VBUS_SENSE</text>
<text x="125" y="95.1">A_B_SIDE</text>
<text x="72.5" y="100.2">VCONN</text>
<text x="130" y="100.2">SCLK</text>
<text x="72.5" y="105.2">CC2</text>
<text x="128.6" y="105.2">TX_EN</text>
<text x="72.5" y="110.3">CC2DB</text>
<text x="130.1" y="110.3">MISO</text>
<text x="72.5" y="115.4">RESET</text>
<text x="128.2" y="115.4">ADDR0</text>
<text x="82.4" y="125.8" transform="rotate(-90 82.4 125.8)">Exposed</text>
<text x="92.6" y="125.8" transform="rotate(-90 92.6 125.8)">SCL</text>
<text x="97.7" y="125.8" transform="rotate(-90 97.7 125.8)">SDA</text>
<text x="102.7" y="125.8" transform="rotate(-90 102.7 125.8)">ALERT#</text>
<text x="107.8" y="125.8" transform="rotate(-90 107.8 125.8)">GND</text>
<text x="112.9" y="125.8" transform="rotate(-90 112.9 125.8)">MOSI</text>
<text x="118" y="125.8" transform="rotate(-90 118 125.8)">NSS</text>
</g>
<text font-size="2.2" x="203" y="199.2">Size</text>
<g font-size="1.8">
<text x="31.8" y="1.9">5</text>
<text x="90.1" y="1.9">4</text>
<text x="148.5" y="1.9">3</text>
<text x="206.9" y="1.9">2</text>
<text x="265.3" y="1.9">1</text>
<text x=".7" y="29.8">D</text>
<text x="295.1" y="29.8">D</text>
<text x=".7" y="80.9">C</text>
<text x="295.1" y="80.9">C</text>
<text x=".7" y="132.1">B</text>
<text x="295.1" y="132.1">B</text>
<text x=".7" y="183.3">A</text>
<text x="295.1" y="183.3">A</text>
<text x="31.8" y="209.2">5</text>
<text x="90.1" y="209.2">4</text>
<text x="148.5" y="209.2">3</text>
<text x="206.9" y="209.2">2</text>
<text x="265.3" y="209.2">1</text>
</g>
</svg>
